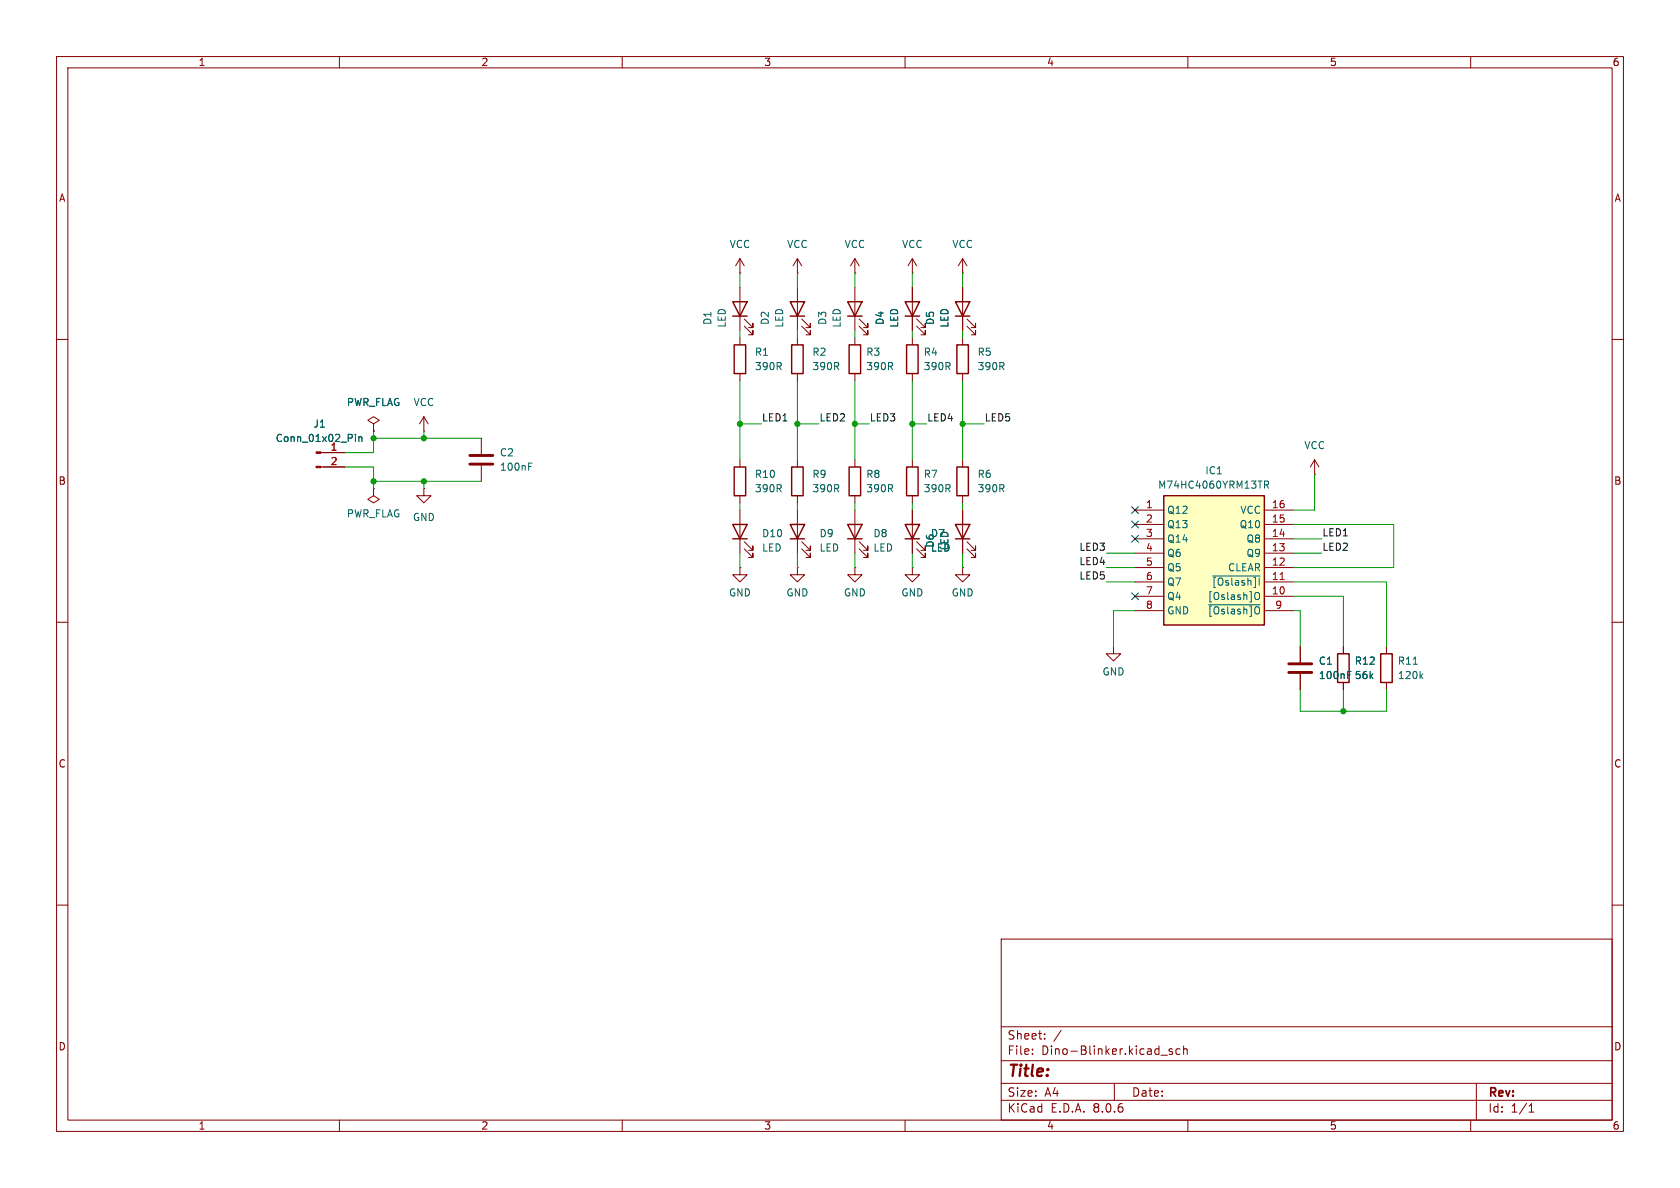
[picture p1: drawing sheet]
<svg xmlns="http://www.w3.org/2000/svg" width="297mm" height="210mm" viewBox="0 0 297 210" stroke-linecap="round" stroke-linejoin="round" font-family="sans-serif">
<g fill="none" stroke="#840000" stroke-width=".18">
<path d="M10 10h277v190h-277zM12 12h273v186h-273zM60 10v2M110 10v2M160 10v2M210 10v2M260 10v2M10 60h2M130.8 48.3h.1M130.8 45.7v2.6M130.8 50.8v7.6M130.8 45.7l-.8 1.3"/>
<path d="M130.8 45.7l.8 1.3M131.6 57.7l1.5 1.5v-.8v.8h-.8M131.6 56.4l1.5 1.5v-.7v.7h-.8M141 48.3h.1M141 45.7l-.8 1.3M141 45.7v2.6M141 50.8v7.6M141 59.7v1.3M141 45.7l.7 1.3M141.7 57.7l1.6 1.5v-.8v.8h-.8M141.7 56.4l1.6 1.5v-.7v.7h-.8M151.1 59.7v1.3"/>
<path d="M161.3 59.7v1.3M170.2 48.3h.1M170.2 45.7l-.8 1.3M170.2 45.7v2.6M170.2 50.8v7.6M170.2 59.7v1.3M170.2 45.7l.7 1.3M170.9 57.7l1.6 1.5v-.8v.8h-.8M170.9 56.4l1.6 1.5v-.7v.7h-.8M285 60h2M141 66v1.3M151.1 66v1.3"/>
<path d="M161.3 66v1.3M170.2 66v1.3M66 86.4v1.2l1.1 .7-1.1 .6-1-.6 1-.7M66 86.4h.1M74.9 86.4v1.2h1.3l-1.3 1.3-1.2-1.3h1.2M74.9 86.4h.1M130.8 81.3v1.3M130.8 87.6v1.3M130.8 90.2v7.6M131.6 97l1.5 1.6v-.8v.8h-.8M131.6 95.8l1.5 1.5v-.8v.8h-.8M232.4 83.8h.1"/>
<path d="M232.4 81.3l-.8 1.3M232.4 81.3v2.5M232.4 81.3l.8 1.3M10 110h2M130.8 100.3v1.3h1.3l-1.3 1.3-1.3-1.3h1.3M130.8 100.3h.1M196.8 114.3v1.3h1.3l-1.3 1.2-1.2-1.2h1.2M229.9 114.3v2.8M229.9 119.1v2.8M285 110h2M10 160h2M285 160h2"/>
<path d="M177 166h108v32h-108zM60 198v2M110 198v2M160 198v2M177 194.5h108M177 191.5h108M177 187.5h108M177 181.5h108M182.5 186.3v.1M182.5 185.5v.1M184.7 183.6v.1M184.7 182.8v.1"/>
<path d="M187.6 182.1l-1.3 2M197 191.5v3M205.2 186.5h1.2M207.2 185.5l-.3-.1-.2 .2v.2l.5 .2v.3h-.5M208.6 185.5l-.4-.1-.3 .3v.4l.1 .2h.6M209.2 185.5l.3-.1 .3 .1 .1 .9M209.2 184.9v1.5M210 198v2M260 198v2M261 191.5v6.5M270.3 196.6h.9M270.3 195.5l.4-.4v1.5"/>
</g>
<g fill="none" stroke="#840000" stroke-width=".25">
<path d="M129.5 53.3h2.6l-1.3 2.6zM129.5 55.9h2.6M139.7 53.3h2.5l-1.2 2.6zM139.7 55.9h2.5M168.9 53.3h2.5l-1.2 2.6zM168.9 55.9h2.5M140 61h2v5h-2zM150.1 61h2v5h-2zM160.3 61h2v5h-2zM169.2 61h2v5h-2zM129.5 92.7h2.6l-1.3 2.6zM129.5 95.3h2.6"/>
<path d="M129.8 82.6h2v5h-2z"/>
</g>
<path d="M227.8 117.3h4.1M227.8 118.9h4.1" fill="none" stroke="#840000" stroke-width=".51"/>
<path d="M238.2 119.3h.5M238.2 118.7h.6" fill="none" stroke="#006464" stroke-width=".18"/>
<path d="M205.7 87.6h17.8v22.9h-17.8z" fill="#ffffc2"/>
<g fill="none" stroke="#840000" stroke-width=".25">
<path d="M149.9 53.3h2.5l-1.3 2.6zM149.9 55.9h2.5M160 53.3h2.6l-1.3 2.6zM160 55.9h2.6M129.8 61h2v5h-2zM139.7 92.7h2.5l-1.2 2.6zM139.7 95.3h2.5M140 82.6h2v5h-2zM149.9 92.7h2.5l-1.3 2.6zM149.9 95.3h2.5M150.1 82.6h2v5h-2zM160 92.7h2.6l-1.3 2.6z"/>
<path d="M160 95.3h2.6M160.3 82.6h2v5h-2zM168.9 92.7h2.5l-1.2 2.6zM168.9 95.3h2.5M169.2 82.6h2v5h-2zM205.7 87.6h17.8v22.9h-17.8zM236.5 115.6h2v5.1h-2zM244.1 115.6h2v5.1h-2z"/>
</g>
<g fill="none" stroke="#840000" stroke-width=".18">
<path d="M130.8 59.7v1.3M151.1 48.3h.1M151.1 45.7v2.6M151.1 50.8v7.6M151.1 45.7l-.7 1.3M151.1 45.7l.8 1.3M151.9 57.7l1.5 1.5v-.8v.8h-.7M151.9 56.4l1.5 1.5v-.7v.7h-.7M161.3 48.3h.1M161.3 45.7v2.6M161.3 50.8v7.6M161.3 45.7l-.8 1.3"/>
<path d="M161.3 45.7l.8 1.3M162.1 57.7l1.5 1.5v-.8v.8h-.8M162.1 56.4l1.5 1.5v-.7v.7h-.8M170.2 50.8v2.5M170.2 55.9v2.5M66 74.9l1.1-.6-1.1-.6-1 .6 1 .6v1.3M66 76.2h.1M74.9 76.2h.1M74.9 73.7l-.7 1.2M74.9 73.7v2.5M74.9 73.7l.8 1.2M85.1 77.5v2.8"/>
<path d="M130.8 66v1.3M56.7 82.6h4.3M56.7 80h4.3M85.1 82.3v2.8M141 81.3v1.3M141 87.6v1.3M141 90.2v7.6M141.7 97l1.6 1.6v-.8v.8h-.8M141.7 95.8l1.6 1.5v-.8v.8h-.8M151.1 81.3v1.3M151.1 87.6v1.3M151.1 90.2v7.6"/>
<path d="M151.9 97l1.5 1.6v-.8v.8h-.7M151.9 95.8l1.5 1.5v-.8v.8h-.7M161.3 81.3v1.3M161.3 87.6v1.3M161.3 90.2v7.6M162.1 97l1.5 1.6v-.8v.8h-.8M162.1 95.8l1.5 1.5v-.8v.8h-.8M170.2 81.3v1.3M170.2 87.6v1.3M170.2 90.2v7.6M170.9 97l1.6 1.6v-.8v.8h-.8M170.9 95.8l1.6 1.5v-.8v.8h-.8"/>
<path d="M200.7 90.2h5M200.7 97.8h5M200.7 95.3h5M200.7 92.7h5M223.5 90.2h5.1M223.5 97.8h5.1M223.5 95.3h5.1M223.5 92.7h5.1M141 100.3v1.3h1.2l-1.2 1.3-1.3-1.3h1.3M141 100.3h.1M151.1 100.3v1.3h1.3l-1.3 1.3-1.2-1.3h1.2M151.1 100.3h.1"/>
<path d="M161.3 100.3v1.3h1.3l-1.3 1.3-1.3-1.3h1.3M161.3 100.3h.1M170.2 100.3v1.3h1.2l-1.2 1.3-1.3-1.3h1.3M170.2 100.3h.1M200.7 105.4h5M200.7 102.9h5M200.7 100.3h5M200.7 108h5M223.5 105.4h5.1M223.5 102.9h5.1M223.5 100.3h5.1M223.5 108h5.1"/>
<path d="M229.9 114.3v2.8M229.9 119.1v2.8M237.5 114.3v1.3M245.1 114.3v1.3M237.5 120.7v1.2M245.1 120.7v1.2"/>
</g>
<g fill="none" stroke="#006464" stroke-width=".18">
<path d="M62.8 76.8v.1M62.8 77.2v.8M63.4 77.2v.8M63.4 77.3l.2-.1 .3 .1 .1 .7M93.5 82.5h.4M93.5 81.9h.6M223.6 85.7l.6-.1 .1-.1-.1-.3-.6-.2v1.3M223.9 85.7l.4 .6M213.7 106.9h9.1M214.4 101.8h8.4M221.8 105.1a.42 .42 0 0 1 .4-.4 .42 .42 0 0 1 .5 .4v.5a.42 .42 0 0 1-.5 .4 .42 .42 0 0 1-.4-.4M238.2 119.3h.5"/>
<path d="M238.2 118.7h.6M249.8 117.4h.8M251.2 119.5l.3 .5M251.5 119.1l-.4 .5"/>
</g>
<path d="M226.3 102.5h.7" fill="none" stroke="#a90000" stroke-width=".18"/>
<path d="M83.1 82h4M83.1 80.5h4" fill="none" stroke="#840000" stroke-width=".51"/>
<g fill="#840000" stroke="#840000" stroke-width=".18">
<path d="M55.9 82.4h.8v.3h-.8z"/>
<path d="M55.9 79.9h.8v.2h-.8z"/>
</g>
<g fill="none" stroke="#009600" stroke-width=".18">
<path d="M130.8 48.3v2.5M130.8 58.4v1.3M141 48.3v2.5M141 58.4v1.3M151.1 48.3v2.5M151.1 58.4v1.3M161.3 48.3v2.5M161.3 58.4v1.3M170.2 48.3v2.5M170.2 58.4v1.3M66 76.2v3.8h-5M66 77.5h19.1"/>
<path d="M74.9 76.2v1.3M130.8 67.3v14M130.8 74.9h3.8M141 67.3v14M141 74.9h3.8M151.1 67.3v14M151.1 74.9h2.6M161.3 67.3v14M161.3 74.9h2.5M170.2 74.9h3.8M170.2 67.3v14M61 82.6h5v3.8"/>
<path d="M66 85.1h19.1M74.9 85.1v1.3M130.8 88.9v1.3M130.8 97.8v2.5M141 88.9v1.3M141 97.8v2.5M151.1 88.9v1.3M151.1 97.8v2.5M161.3 88.9v1.3M161.3 97.8v2.5M170.2 88.9v1.3M170.2 97.8v2.5"/>
<path d="M195.6 97.8h5.1M228.6 97.8h5.1M228.6 92.7h17.8v7.6h-17.8M228.6 95.3h5.1M232.4 83.8v6.4h-3.8M195.6 100.3h5.1M195.6 102.9h5.1M200.7 108h-3.9v6.3M228.6 105.4h8.9v8.9M228.6 108h1.3v6.3M228.6 102.9h16.5v11.4M229.9 121.9v3.8h15.2v-3.8"/>
<path d="M237.5 121.9v3.8"/>
</g>
<path d="M200.1 94.6l1.2 1.3M200.1 92.1l1.2 1.2M200.1 89.6l1.2 1.2M201.3 94.6l-1.2 1.3M201.3 92.1l-1.2 1.2M201.3 89.6l-1.2 1.2M200.1 104.8l1.2 1.2M201.3 104.8l-1.2 1.2" fill="none" stroke="#000084" stroke-width=".18"/>
<g fill="#009600" stroke="#009600" stroke-width=".18">
<circle cx="170.2" cy="74.9" r=".46"/>
<circle cx="151.1" cy="74.9" r=".46"/>
<circle cx="237.5" cy="125.7" r=".46"/>
<circle cx="130.8" cy="74.9" r=".46"/>
<circle cx="66" cy="77.5" r=".46"/>
<circle cx="74.9" cy="77.5" r=".46"/>
<circle cx="66" cy="85.1" r=".46"/>
<circle cx="74.9" cy="85.1" r=".46"/>
<circle cx="161.3" cy="74.9" r=".46"/>
<circle cx="141" cy="74.9" r=".46"/>
</g>
<text font-size="2.8" fill="#840000" x="178" y="190.9">Title:</text>
<g font-size="2.1" fill="#840000">
<text x="178" y="184">Sheet:</text>
<text x="178" y="186.7">File:</text>
<text x="184.1" y="186.7">Dino-Blinker.kicad_sch</text>
<text x="178" y="196.9">KiCad</text>
<text x="178" y="194.1">Size:</text>
<text x="184.7" y="194.1">A4</text>
<text x="185.7" y="196.9">E.D.A.</text>
<text x="193.3" y="196.9">8.0.6</text>
<text x="200" y="194.1">Date:</text>
<text x="263" y="194.3">Rev:</text>
<text x="263" y="196.9">Id:</text>
<text x="267.1" y="196.9">1/1</text>
</g>
<g font-size="1.8" fill="#840000">
<text x="35" y="11.9">1</text>
<text x="85" y="11.9">2</text>
<text x="135" y="11.9">3</text>
<text x="185" y="11.9">4</text>
<text x="235" y="11.9">5</text>
<text x="285" y="11.9">6</text>
<text x="10.3" y="35.9">A</text>
<text x="285.3" y="35.9">A</text>
<text x="10.3" y="85.9">B</text>
<text x="285.3" y="85.9">B</text>
<text x="10.3" y="135.9">C</text>
<text x="285.3" y="135.9">C</text>
<text x="10.3" y="185.9">D</text>
<text x="285.3" y="185.9">D</text>
<text x="35" y="199.9">1</text>
<text x="85" y="199.9">2</text>
<text x="135" y="199.9">3</text>
<text x="185" y="199.9">4</text>
<text x="235" y="199.9">5</text>
<text x="285" y="199.9">6</text>
</g>
<g font-size="1.8" fill="#006464">
<text x="128.9" y="44">VCC</text>
<text x="139.1" y="44">VCC</text>
<text x="149.2" y="44">VCC</text>
<text x="159.4" y="44">VCC</text>
<text x="168.3" y="44">VCC</text>
<text x="126" y="57.5" transform="rotate(-90 126 57.5)">D1</text>
<text x="128.5" y="58" transform="rotate(-90 128.5 58)">LED</text>
<text x="136.1" y="57.5" transform="rotate(-90 136.1 57.5)">D2</text>
<text x="138.7" y="58" transform="rotate(-90 138.7 58)">LED</text>
<text x="146.3" y="57.5" transform="rotate(-90 146.3 57.5)">D3</text>
<text x="148.8" y="58" transform="rotate(-90 148.8 58)">LED</text>
<text x="156.4" y="57.5" transform="rotate(-90 156.4 57.5)">D4</text>
<text x="159" y="58" transform="rotate(-90 159 58)">LED</text>
<text x="165.3" y="57.5" transform="rotate(-90 165.3 57.5)">D5</text>
<text x="167.9" y="58" transform="rotate(-90 167.9 58)">LED</text>
<text x="133.4" y="63.1">R1</text>
<text x="133.4" y="65.6">390R</text>
<text x="143.5" y="63.1">R2</text>
<text x="143.5" y="65.6">390R</text>
<text x="153" y="63.1">R3</text>
<text x="153" y="65.6">390R</text>
<text x="163.2" y="63.1">R4</text>
<text x="163.2" y="65.6">390R</text>
<text x="172.7" y="63.1">R5</text>
<text x="172.7" y="65.6">390R</text>
<text x="61.2" y="72">PWR_FLAG</text>
<text x="73" y="72">VCC</text>
<text x="55.3" y="75.8">J1</text>
<text x="48.6" y="78.3">Conn_01x02_Pin</text>
<text x="88.3" y="80.9">C2</text>
<text x="88.3" y="83.4">100nF</text>
<text x="230.5" y="79.6">VCC</text>
<text x="133.4" y="87.2">390R</text>
<text x="133.4" y="84.7">R10</text>
<text x="143.5" y="84.7">R9</text>
<text x="143.5" y="87.2">390R</text>
<text x="153" y="84.7">R8</text>
<text x="153" y="87.2">390R</text>
<text x="163.2" y="84.7">R7</text>
<text x="163.2" y="87.2">390R</text>
<text x="172.7" y="84.7">R6</text>
<text x="172.7" y="87.2">390R</text>
<text x="204.6" y="86.6">M74HC4060YRM13TR</text>
<text x="213" y="84">IC1</text>
<text x="61.2" y="91.7">PWR_FLAG</text>
<text x="72.9" y="92.3">GND</text>
<text x="134.6" y="95.2">D10</text>
<text x="144.8" y="95.2">D9</text>
<text x="154.3" y="95.2">D8</text>
<text x="164.5" y="95.2">D7</text>
<text x="206.2" y="91">Q12</text>
<text x="206.2" y="93.6">Q13</text>
<text x="219.1" y="93.6">Q10</text>
<text x="219.2" y="91">VCC</text>
<text x="134.6" y="97.7">LED</text>
<text x="144.8" y="97.7">LED</text>
<text x="154.3" y="97.7">LED</text>
<text x="164.5" y="97.7">LED</text>
<text x="165.3" y="96.9" transform="rotate(-90 165.3 96.9)">D6</text>
<text x="167.9" y="97.4" transform="rotate(-90 167.9 97.4)">LED</text>
<text x="206.2" y="96.1">Q14</text>
<text x="206.2" y="98.7">Q6</text>
<text x="206.2" y="101.2">Q5</text>
<text x="217" y="101.2">CLEAR</text>
<text x="220.3" y="98.7">Q9</text>
<text x="220.3" y="96.1">Q8</text>
<text x="128.8" y="105.6">GND</text>
<text x="138.9" y="105.6">GND</text>
<text x="149.1" y="105.6">GND</text>
<text x="159.3" y="105.6">GND</text>
<text x="168.1" y="105.6">GND</text>
<text x="206.2" y="103.7">Q7</text>
<text x="206.2" y="106.3">Q4</text>
<text x="213.4" y="106.3">[Oslash]O</text>
<text x="214.2" y="103.7">~{[Oslash]I}</text>
<text x="206.2" y="108.8">GND</text>
<text x="213.4" y="108.8">~{[Oslash]O}</text>
<text x="194.8" y="119.6">GND</text>
<text x="233.1" y="117.7">C1</text>
<text x="239.4" y="117.7">R12</text>
<text x="247" y="117.7">R11</text>
<text x="233.1" y="120.2">100nF</text>
<text x="239.4" y="120.2">56k</text>
<text x="247" y="120.2">120k</text>
</g>
<g font-size="1.8" fill="#0f0f0f">
<text x="134.6" y="74.6">LED1</text>
<text x="144.8" y="74.6">LED2</text>
<text x="153.7" y="74.6">LED3</text>
<text x="163.8" y="74.6">LED4</text>
<text x="174" y="74.6">LED5</text>
<text x="233.7" y="94.9">LED1</text>
<text x="190.7" y="100">LED4</text>
<text x="190.7" y="97.4">LED3</text>
<text x="233.7" y="97.4">LED2</text>
<text x="190.7" y="102.5">LED5</text>
</g>
<g font-size="1.8" fill="#a90000">
<text x="58.3" y="79.8">1</text>
<text x="58.3" y="82.3">2</text>
<text x="202.5" y="89.9">1</text>
<text x="224.7" y="89.9">16</text>
<text x="202.5" y="92.5">2</text>
<text x="202.5" y="95">3</text>
<text x="224.7" y="95">14</text>
<text x="224.7" y="92.5">15</text>
<text x="202.5" y="97.5">4</text>
<text x="202.5" y="100.1">5</text>
<text x="224.7" y="100.1">12</text>
<text x="224.7" y="97.5">13</text>
<text x="202.5" y="102.6">6</text>
<text x="202.5" y="105.2">7</text>
<text x="202.5" y="107.7">8</text>
<text x="224.7" y="105.2">10</text>
<text x="224.7" y="102.6">11</text>
<text x="225.4" y="107.7">9</text>
</g>
</svg>
